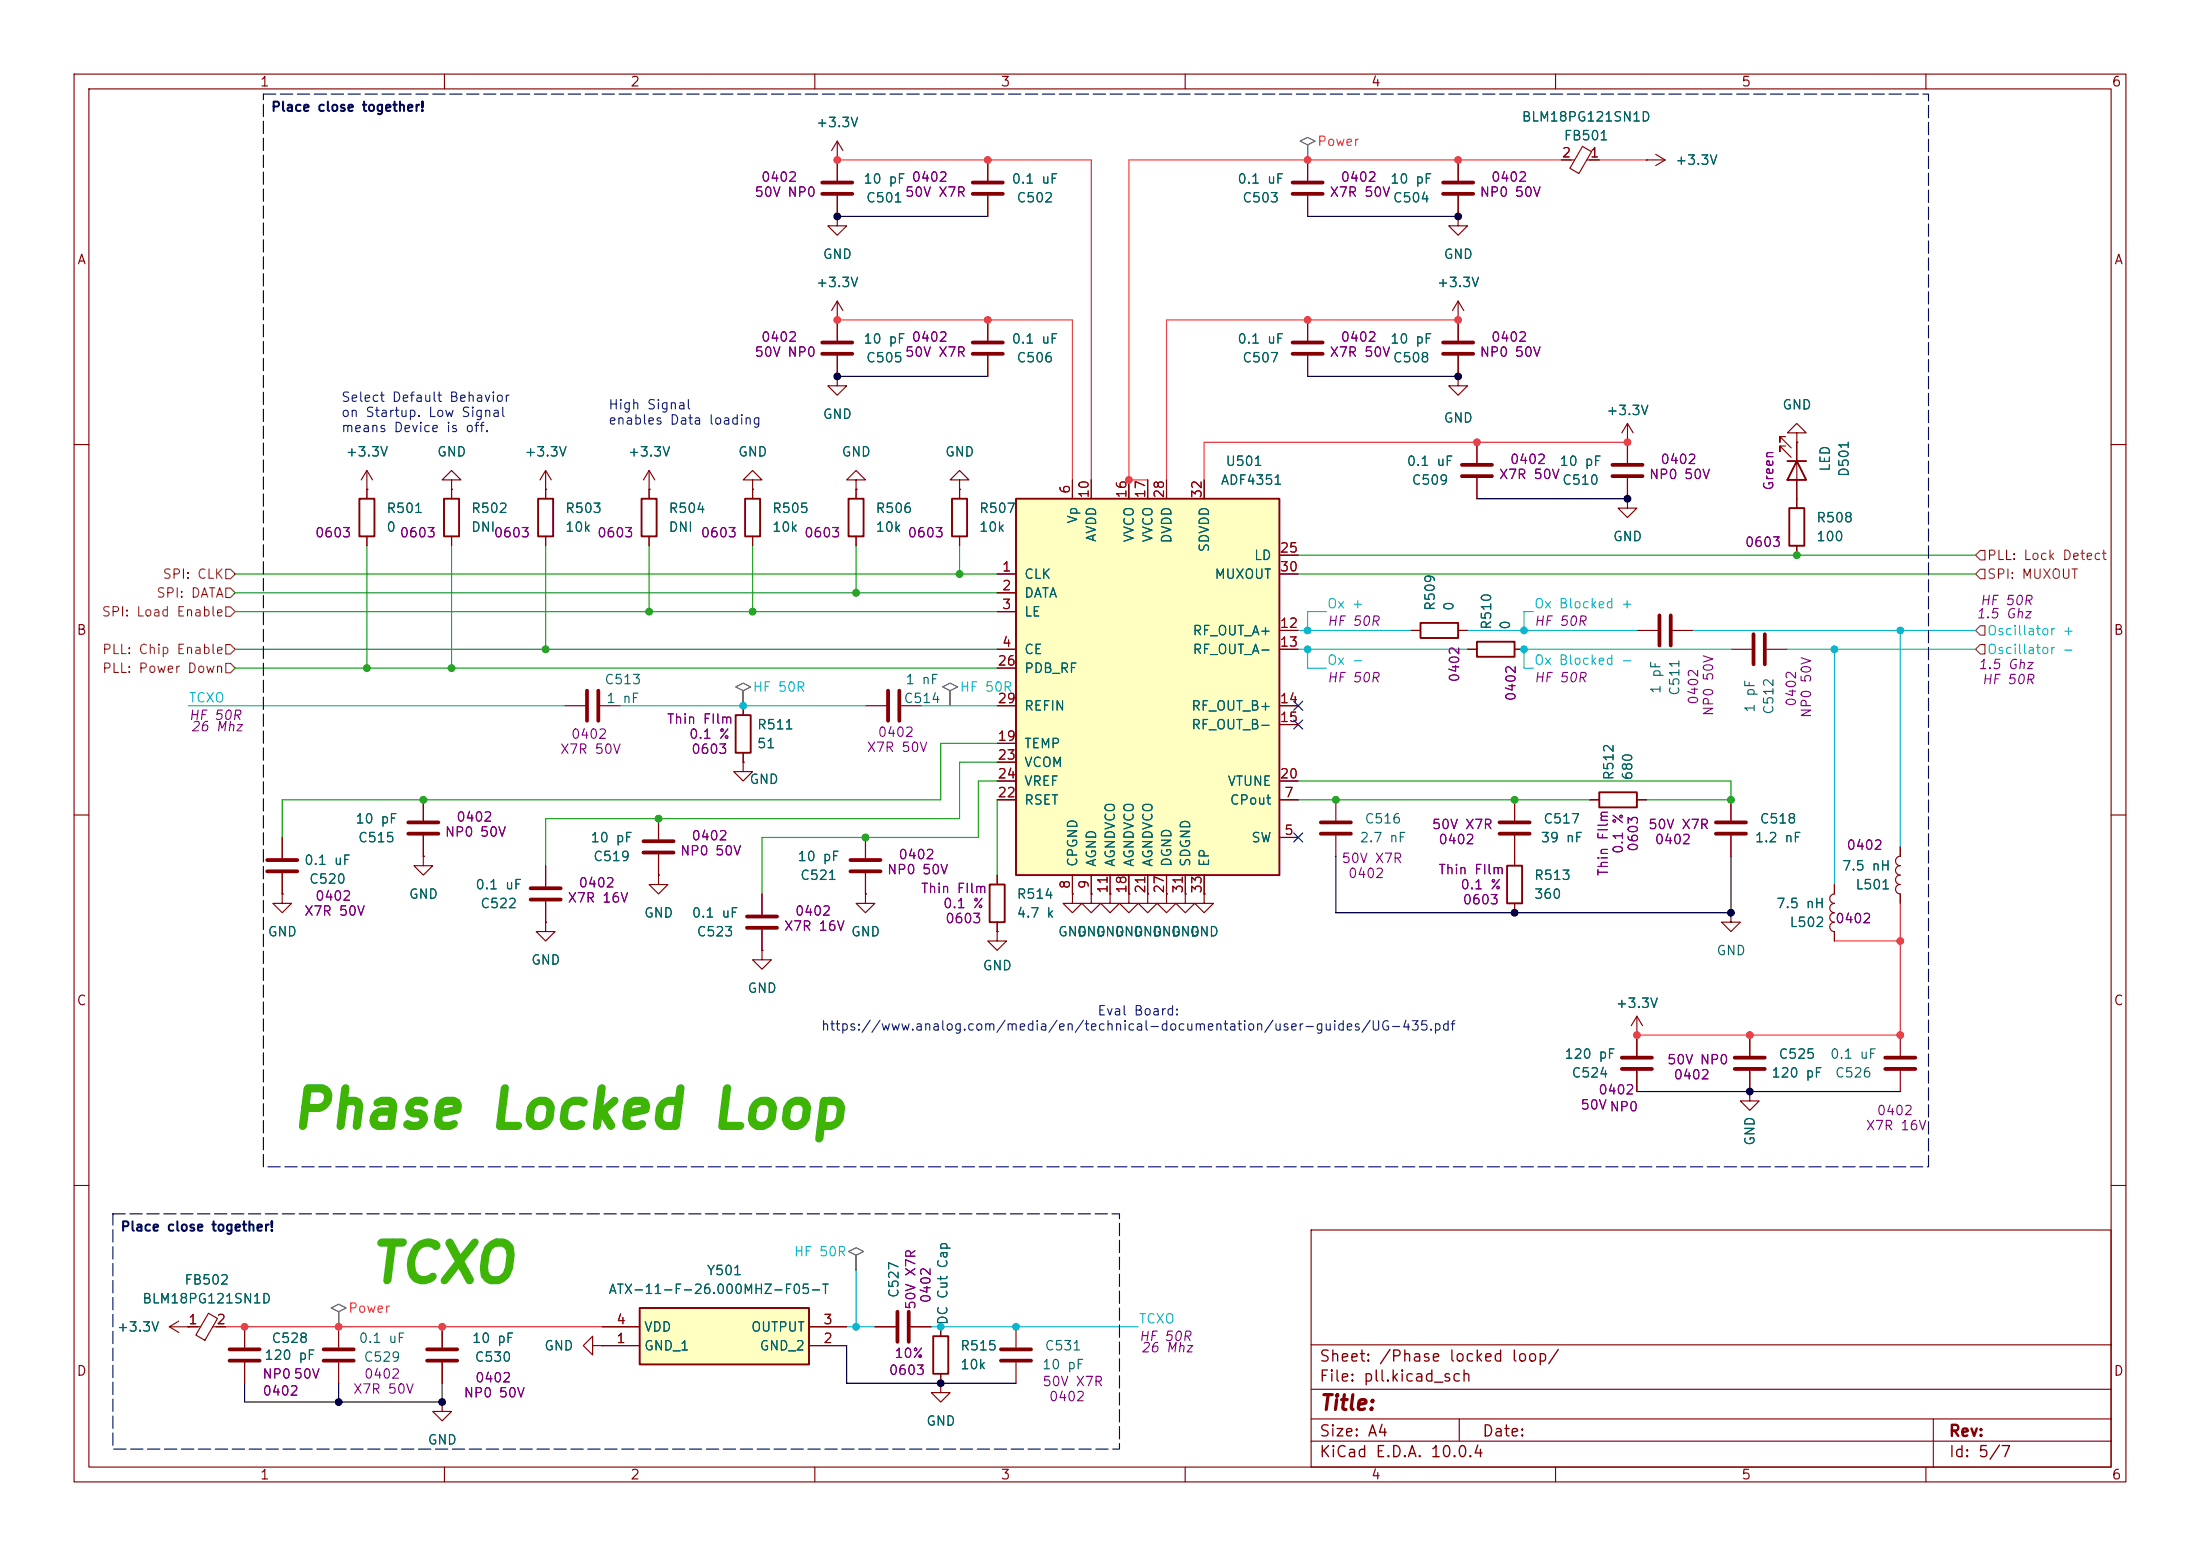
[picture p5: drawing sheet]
<svg xmlns="http://www.w3.org/2000/svg" width="297mm" height="210mm" viewBox="0 0 297 210" stroke-linecap="round" stroke-linejoin="round" font-family="sans-serif">
<g fill="none" stroke="#840000" stroke-width=".15">
<path d="M10 10h277v190h-277zM12 12h273v186h-273zM60 10v2M110 10v2M160 10v2M210 10v2M260 10v2M113 21.6v2.8M113 26.4v2.8M133.3 21.6v2.8M133.3 26.4v2.8M113 50.8v1.3h-1.2l1.2 1.2 1.3-1.2h-1.3"/>
<path d="M113 50.8h.1M113 43.2h.1M113 40.6v5.4M113 48v2.8M113 40.6l-.7 1.3M113 40.6l.8 1.3M133.3 43.2v2.8M133.3 48v2.8M219.7 59.7v2.8M10 60h2M101.6 64.8h1.3l-1.3-1.3-1.3 1.3h1.3v1.2M101.6 66h.1"/>
<path d="M115.6 64.8h1.2l-1.2-1.3-1.3 1.3h1.3v1.2M115.6 66h.1M219.7 64.5v2.8M285 60h2M10 110h2M285 110h2M10 160h2M177 166h108v32h-108zM285 160h2M60 198v2M110 198v2M127 186.7v1.3h1.3l-1.3 1.2-1.3-1.2h1.3"/>
<path d="M127 186.7h.1M160 198v2M177 194.5h108M177 191.5h108M177 187.5h108M177 181.5h108M197 191.5v3M210 198v2M260 198v2M261 191.5v6.5"/>
</g>
<path d="M111 24.6h4.1M111 26.2h4.1M131.3 24.6h4.1M131.3 26.2h4.1M111 46.2h4.1M111 47.8h4.1M131.3 46.2h4.1M131.3 47.8h4.1M217.7 62.7h4M217.7 64.3h4" fill="none" stroke="#840000" stroke-width=".51"/>
<path d="M86.4 176.5h22.8v7.7h-22.8z" fill="#ffffc2"/>
<path d="M86.4 176.5h22.8v7.7h-22.8z" fill="none" stroke="#840000" stroke-width=".25"/>
<g fill="none" stroke="#840000" stroke-width=".15">
<path d="M113 29.2v1.3h-1.2l1.2 1.3 1.3-1.3h-1.3M113 29.2h.1M196.8 50.8v1.3h1.3l-1.3 1.2-1.2-1.2h1.2M196.8 50.8h.1M199.4 59.7v2.8M219.7 59.7h.1M219.7 57.2l-.8 1.2M219.7 57.2l.8 1.2M219.7 57.2v2.5M199.4 64.5v2.8M38.1 120.7v1.2h1.3l-1.3 1.3-1.3-1.3h1.3M38.1 120.7h.1"/>
<path d="M22.9 179.1h4.2M22.9 179.1l1.2 .7M24.1 178.3l-1.2 .8M25.4 179.1h.1M28.1 177.2l1.3 .8-1.7 2.9-1.3-.7zM28.7 179.1h1.8M33 179.1v2.8M45.7 179.1v2.8M81.3 179.1h5.1M109.2 179.1h5.1M33 183.9v2.8M45.7 183.9v2.8"/>
<path d="M59.7 189.2v1.3h1.3l-1.3 1.3-1.3-1.3h1.3M59.7 189.2h.1M81.3 181.6h5.1M109.2 181.6h5.1"/>
</g>
<path d="M197.4 62.7h4M197.4 64.3h4M31 182.1h4.1M31 183.6h4.1M43.7 182.1h4.1M43.7 183.6h4.1" fill="none" stroke="#840000" stroke-width=".51"/>
<path d="M137.2 67.3h35.5v50.8h-35.5z" fill="#ffffc2"/>
<g fill="none" stroke="#840000" stroke-width=".25">
<path d="M48.5 67.3h2v5.1h-2zM59.9 67.3h2.1v5.1h-2.1zM72.6 67.3h2.1v5.1h-2.1zM86.6 67.3h2v5.1h-2zM100.6 67.3h2v5.1h-2zM114.6 67.3h2v5.1h-2zM128.5 67.3h2.1v5.1h-2.1zM137.2 67.3h35.5v50.8h-35.5zM241.3 62.2h2.5M241.6 68.6h2v5.1h-2zM242.6 62.2l1.2 2.6h-2.5zM99.3 96.5h2v5.1h-2z"/>
<path d="M191.8 84.1h5v2h-5zM199.4 86.6h5.1v2h-5.1zM133.6 119.4h2v5.1h-2zM203.5 116.8h2v5.1h-2zM215.9 106.9h5.1v2.1h-5.1zM126 180.3h2v5.1h-2z"/>
</g>
<g fill="none" stroke="#840000" stroke-width=".15">
<path d="M113 19.1l-.7 1.2M113 19.1l.8 1.2M113 19.1v5.3M213.6 19.8l1.3 .7-1.7 2.9-1.3-.7zM113 21.6h.1M113 29.2h.1M113 26.4v2.8M133.3 21.6v2.8M133.3 26.4v2.8M176.5 21.6v2.8M176.5 26.4v2.8M196.8 29.2v1.3h1.3l-1.3 1.3-1.2-1.3h1.2"/>
<path d="M196.8 29.2h.1M196.8 21.6v2.8M196.8 26.4v2.8M210.8 21.6h1.8M214.2 21.6h1.7M222.2 21.6h.1M222.2 21.6h2.6M223.5 20.8l1.3 .8M224.8 21.6l-1.3 .8M113 50.8h.1M113 43.2h.1M113 43.2v2.8"/>
<path d="M113 48v2.8M133.3 43.2v2.8M133.3 48v2.8M176.5 43.2v2.8M176.5 48v2.8M196.8 43.2h.1M196.8 50.8h.1M196.8 40.6v5.4M196.8 48v2.8M196.8 40.6l-.7 1.3M196.8 40.6l.8 1.3M199.4 59.7v2.8"/>
<path d="M219.7 59.7h.1M219.7 59.7v2.8M241 58.9h-.7v.8v-.8l1.5 1.6M242.6 58.4h1.2l-1.2-1.2-1.3 1.2h1.3v1.3M242.6 59.7h.1M242.6 59.7v8.9M49.5 66h.1M49.5 63.5l-.7 1.3M49.5 63.5l.8 1.3M49.5 63.5v3.8M49.5 72.4v1.3M61 64.8h1.2l-1.2-1.3-1.3 1.3h1.3v1.2"/>
<path d="M61 66h.1M61 66v1.3M61 72.4v1.3M73.7 66h.1M73.7 63.5v3.8M73.7 72.4v1.3M73.7 63.5l-.8 1.3M73.7 63.5l.7 1.3M87.6 66h.1M87.6 63.5l-.7 1.3M87.6 63.5l.8 1.3M87.6 63.5v3.8"/>
<path d="M87.6 72.4v1.3M101.6 66h.1M101.6 66v1.3M101.6 72.4v1.3M115.6 66h.1M115.6 66v1.3M115.6 72.4v1.3M129.5 64.8h1.3l-1.3-1.3-1.2 1.3h1.2v1.2M129.5 66h.1M129.5 66v1.3M129.5 72.4v1.3M134.6 77.5h2.6"/>
<path d="M144.8 64.8v2.5M147.3 64.8v2.5M152.4 64.8v2.5M154.9 64.8v2.5M157.5 64.8v2.5M162.6 64.8v2.5M172.7 77.5h2.6M172.7 74.9h2.6M199.4 64.5v2.8M219.7 67.3v1.3h1.3l-1.3 1.3-1.3-1.3h1.3M219.7 67.3h.1M219.7 64.5v2.8"/>
<path d="M241 60.2h-.7v.8v-.8l1.5 1.5M242.6 73.7v1.2M76.2 95.3h2.8M81 95.3h2.8M100.3 95.3v1.2M116.8 95.3h2.8M121.7 95.3h2.8M134.6 80h2.6M134.6 82.6h2.6M134.6 87.6h2.6M134.6 95.3h2.6M134.6 90.2h2.6"/>
<path d="M172.7 87.6h2.6M172.7 85.1h2.6M172.7 95.3h2.6M172.7 97.8h2.6M190.5 85.1h1.3M196.8 85.1h1.3M198.1 87.6h1.3M204.5 87.6h1.2M221 85.1h2.8M225.8 85.1h2.8M233.7 87.6h2.8M238.5 87.6h2.8"/>
<path d="M38.1 113v2.8M38.1 117.9v2.8M57.1 115.6v1.2h1.3l-1.3 1.3-1.2-1.3h1.2M57.1 115.6h.1M57.1 108v2.7M57.1 112.8v2.8M73.7 116.8v2.8M88.9 118.1v1.3h1.3l-1.3 1.3-1.3-1.3h1.3M88.9 118.1h.1M88.9 110.5v2.8M88.9 115.3v2.8M100.3 102.9v1.2h1.3l-1.3 1.3-1.2-1.3h1.2"/>
<path d="M100.3 102.9h.1M100.3 101.6v1.3M116.8 113v2.8M116.8 117.9v2.8M134.6 108h2.6M134.6 100.3h2.6M134.6 105.4h2.6M134.6 102.9h2.6M134.6 118.1v1.3M144.8 118.1v2.6M147.3 118.1v2.6M149.9 118.1v2.6"/>
<path d="M152.4 118.1v2.6M154.9 118.1v2.6M157.5 118.1v2.6M160 118.1v2.6M162.6 118.1v2.6M172.7 113h2.6M172.7 108h2.6M172.7 105.4h2.6M180.3 108v2.7M180.3 112.8v2.8M204.5 108v2.7M204.5 112.8v4"/>
<path d="M214.6 108h1.3M221 108h1.2M233.7 108v2.7M233.7 112.8v2.8M247.6 119.4v1.3a.63 .63 0 0 0-.6 .6 .63 .63 0 0 0 .6 .6M256.5 118.1a.64 .64 0 0 0-.6 .6 .64 .64 0 0 0 .6 .7 .64 .64 0 0 0-.6 .6 .64 .64 0 0 0 .6 .7v1.2M256.5 114.3v1.3a.64 .64 0 0 0-.6 .6 .64 .64 0 0 0 .6 .6 .64 .64 0 0 0-.6 .7 .64 .64 0 0 0 .6 .6M38.1 120.7h.1M73.7 124.5v1.2h1.2l-1.2 1.3-1.3-1.3h1.3M73.7 124.5h.1M73.7 121.7v2.8M102.9 128.3v1.2h1.2l-1.2 1.3-1.3-1.3h1.3"/>
<path d="M102.9 128.3h.1M102.9 120.7v2.7M102.9 125.5v2.8M116.8 120.7v1.2h1.3l-1.3 1.3-1.2-1.3h1.2M116.8 120.7h.1M134.6 125.7v1.3h1.3l-1.3 1.3-1.3-1.3h1.3M134.6 125.7h.1M134.6 124.5v1.2M144.8 120.7v1.2h1.2l-1.2 1.3-1.3-1.3h1.3M144.8 120.7h.1M147.3 120.7v1.2h1.3l-1.3 1.3-1.3-1.3h1.3M147.3 120.7h.1"/>
<path d="M149.9 120.7v1.2h1.2l-1.2 1.3-1.3-1.3h1.3M149.9 120.7h.1M152.4 120.7v1.2h1.3l-1.3 1.3-1.3-1.3h1.3M152.4 120.7h.1M154.9 120.7v1.2h1.3l-1.3 1.3-1.2-1.3h1.2M154.9 120.7h.1M157.5 120.7v1.2h1.2l-1.2 1.3-1.3-1.3h1.3M157.5 120.7h.1M160 120.7v1.2h1.3l-1.3 1.3-1.3-1.3h1.3M160 120.7h.1M162.6 120.7v1.2h1.2l-1.2 1.3-1.3-1.3h1.3M162.6 120.7h.1"/>
<path d="M204.5 121.9v1.3M221 139.7h.1M221 137.2v5.3M221 137.2l-.8 1.2M221 137.2l.7 1.2M233.7 123.2v1.3h1.2l-1.2 1.2-1.3-1.2h1.3M233.7 123.2h.1M236.2 139.7v2.8M247.6 121.9a.64 .64 0 0 0-.6 .7 .64 .64 0 0 0 .6 .6 .64 .64 0 0 0-.6 .6 .64 .64 0 0 0 .6 .7 .63 .63 0 0 0-.6 .6 .63 .63 0 0 0 .6 .6v1.3M256.5 139.7v2.8M221 144.5v2.8M236.2 147.3v1.3h1.3l-1.3 1.3-1.3-1.3h1.3"/>
<path d="M236.2 147.3h.1M236.2 144.5v2.8M256.5 144.5v2.8M25.4 179.1h.1M25.4 179.1h1.3M29.2 179.1h1.3M33 179.1v2.8M59.7 179.1v2.8M81.3 179.1h5.1M109.2 179.1h5.1M118.1 179.1h2.8M122.9 179.1h2.8"/>
<path d="M127 179.1v1.2M137.2 179.1v2.8M33 183.9v2.8M59.7 189.2h.1M59.7 183.9v2.8M80 181.6v-1.3l-1.3 1.3 1.3 1.3v-1.3h1.3M81.3 181.6h.1M81.3 181.6h5.1M109.2 181.6h5.1M127 186.7h.1M127 185.4v1.3M137.2 183.9v2.8"/>
</g>
<g fill="none" stroke="#840000" stroke-width=".51">
<path d="M174.5 24.6h4.1M174.5 26.2h4.1M194.8 24.6h4.1M194.8 26.2h4.1M174.5 46.2h4.1M174.5 47.8h4.1M194.8 46.2h4.1M194.8 47.8h4.1M79.2 93.2v4.1M80.8 93.2v4.1M119.9 93.2v4.1M121.4 93.2v4.1"/>
<path d="M224 83.1v4M225.6 83.1v4M236.7 85.6v4.1M238.3 85.6v4.1M36.1 116.1h4M36.1 117.6h4M55.1 112.5h4.1M55.1 111h4.1M71.6 119.9h4.1M86.9 113.5h4M86.9 115.1h4M114.8 116.1h4.1"/>
<path d="M114.8 117.6h4.1M178.3 112.5h4.1M178.3 111h4.1M202.4 112.5h4.1M202.4 111h4.1M231.6 112.5h4.1M231.6 111h4.1M71.6 121.4h4.1M100.8 123.7h4.1M100.8 125.2h4.1M218.9 142.7h4.1M218.9 144.3h4.1"/>
<path d="M234.2 142.7h4.1M234.2 144.3h4.1M254.5 142.7h4.1M254.5 144.3h4.1M121.2 177v4.1M122.7 177v4.1M57.7 182.1h4M57.7 183.6h4M135.1 182.1h4.1M135.1 183.6h4.1"/>
</g>
<path d="M175.5 19.1l1-.6 1 .6-1 .5v2v-2zM99.3 92.7l1-.5 1 .5-1 .5v2.1v-2.1zM127.3 92.7l1-.5 1 .5-1 .5v2.1v-2.1zM44.7 176.5l1-.5 1 .5-1 .5v2.1v-2.1zM114.6 168.9l1-.5 1 .5-1 .5v2.1v-2.1z" fill="none" stroke="#484848" stroke-width=".15"/>
<path d="M30.5 79.4h.6l.6 .6-.6 .6h-.6zM30.5 76.8h.6l.6 .7-.6 .6h-.6zM267.3 76.8h.7v1.3h-.7l-.6-.6zM267.3 74.3h.7v1.3h-.7l-.6-.7zM30.5 81.9h.6l.6 .7-.6 .6h-.6zM30.5 87h.6l.6 .6-.6 .7h-.6zM30.5 89.5h.6l.6 .7-.6 .6h-.6zM267.3 84.5h.7v1.2h-.7l-.6-.6zM267.3 87h.7v1.3h-.7l-.6-.7z" fill="none" stroke="#725600" stroke-width=".15"/>
<path d="M113 21.6h34.3v43.2M210.8 21.6h-58.4v43.2h2.5M215.9 21.6h6.3M113 43.2h31.8v21.6M196.8 43.2h-39.3v21.6M219.7 59.7h-57.1v5.1M247.6 127h8.9M256.5 121.9v17.8h-35.5M30.5 179.1h50.8" fill="none" stroke="#ff302e" stroke-width=".15"/>
<g fill="none" stroke="#009600" stroke-width=".15">
<path d="M31.7 77.5h102.9M49.5 73.7v16.5M61 73.7v16.5M73.7 73.7v13.9M87.6 73.7v8.9M101.6 73.7v8.9M115.6 73.7v6.3M129.5 73.7v3.8M175.3 77.5h91.4M175.3 74.9h91.4M31.7 82.6h102.9M31.7 80h102.9"/>
<path d="M31.7 90.2h102.9M31.7 87.6h102.9M134.6 105.4h-2.5v7.6h-29.2v7.7M134.6 108v10.1M134.6 100.3h-7.6v7.7h-88.9v5M134.6 102.9h-5.1v7.6h-55.8v6.3M175.3 105.4h58.4v2.6h-11.5M175.3 108h39.3"/>
</g>
<g fill="none" stroke="#06b5ce" stroke-width=".15">
<path d="M25.4 95.3h50.8M83.8 95.3h33M124.5 95.3h10.1M175.3 87.6h22.8M175.3 85.1h15.2M176.5 87.6v2.6h2.6M179.1 82.6h-2.6v2.5M198.1 85.1h22.9M207 82.6h-1.3v2.5M228.6 85.1h38.1M233.7 87.6h-28v2.6h1.3M241.3 87.6h25.4"/>
<path d="M247.6 87.6v31.8M256.5 85.1v29.2M114.3 179.1h3.8M115.6 171.5v7.6M125.7 179.1h28"/>
</g>
<path d="M113 29.2h20.3M176.5 29.2h20.3M113 50.8h20.3M176.5 50.8h20.3M199.4 67.3h20.3M180.3 115.6v7.6h53.4v-7.6M221 147.3h35.5M33 186.7v2.5h26.7v-2.5M45.7 186.7v2.5M114.3 181.6v5.1h22.9" fill="none" stroke="#000" stroke-width=".15"/>
<path d="M174.7 94.6l1.2 1.3M174.7 97.2l1.2 1.2M175.9 94.6l-1.2 1.3M175.9 97.2l-1.2 1.2M174.7 112.4l1.2 1.2M175.9 112.4l-1.2 1.2" fill="none" stroke="#000084" stroke-width=".15"/>
<path d="M35.6 12.7h224.7v144.8h-224.7zM15.2 163.8h135.9v31.8h-135.9z" fill="none" stroke="#000a63" stroke-width=".15" stroke-dasharray="1.7 .6"/>
<g fill="#ff302e" stroke="#ff302e" stroke-width=".14">
<circle cx="133.3" cy="43.2" r=".46"/>
<circle cx="113" cy="21.6" r=".46"/>
<circle cx="113" cy="43.2" r=".46"/>
<circle cx="176.5" cy="21.6" r=".46"/>
<circle cx="133.3" cy="21.6" r=".46"/>
<circle cx="152.4" cy="64.8" r=".46"/>
<circle cx="45.7" cy="179.1" r=".46"/>
<circle cx="59.7" cy="179.1" r=".46"/>
<circle cx="33" cy="179.1" r=".46"/>
<circle cx="256.5" cy="139.7" r=".46"/>
<circle cx="236.2" cy="139.7" r=".46"/>
<circle cx="256.5" cy="127" r=".46"/>
<circle cx="221" cy="139.7" r=".46"/>
<circle cx="196.8" cy="21.6" r=".46"/>
<circle cx="196.8" cy="43.2" r=".46"/>
<circle cx="199.4" cy="59.7" r=".46"/>
<circle cx="176.5" cy="43.2" r=".46"/>
<circle cx="219.7" cy="59.7" r=".46"/>
</g>
<g fill="#000" stroke="#000" stroke-width=".14">
<circle cx="113" cy="29.2" r=".46"/>
<circle cx="196.8" cy="29.2" r=".46"/>
<circle cx="113" cy="50.8" r=".46"/>
<circle cx="196.8" cy="50.8" r=".46"/>
<circle cx="219.7" cy="67.3" r=".46"/>
<circle cx="204.5" cy="123.2" r=".46"/>
<circle cx="233.7" cy="123.2" r=".46"/>
<circle cx="236.2" cy="147.3" r=".46"/>
<circle cx="45.7" cy="189.2" r=".46"/>
<circle cx="59.7" cy="189.2" r=".46"/>
<circle cx="127" cy="186.7" r=".46"/>
</g>
<g fill="#009600" stroke="#009600" stroke-width=".14">
<circle cx="57.1" cy="108" r=".46"/>
<circle cx="129.5" cy="77.5" r=".46"/>
<circle cx="116.8" cy="113" r=".46"/>
<circle cx="88.9" cy="110.5" r=".46"/>
<circle cx="115.6" cy="80" r=".46"/>
<circle cx="87.6" cy="82.6" r=".46"/>
<circle cx="101.6" cy="82.6" r=".46"/>
<circle cx="61" cy="90.2" r=".46"/>
<circle cx="49.5" cy="90.2" r=".46"/>
<circle cx="73.7" cy="87.6" r=".46"/>
<circle cx="233.7" cy="108" r=".46"/>
<circle cx="242.6" cy="74.9" r=".46"/>
<circle cx="180.3" cy="108" r=".46"/>
<circle cx="204.5" cy="108" r=".46"/>
</g>
<g fill="#06b5ce" stroke="#06b5ce" stroke-width=".14">
<circle cx="100.3" cy="95.3" r=".46"/>
<circle cx="137.2" cy="179.1" r=".46"/>
<circle cx="127" cy="179.1" r=".46"/>
<circle cx="115.6" cy="179.1" r=".46"/>
<circle cx="256.5" cy="85.1" r=".46"/>
<circle cx="247.6" cy="87.6" r=".46"/>
<circle cx="205.7" cy="87.6" r=".46"/>
<circle cx="205.7" cy="85.1" r=".46"/>
<circle cx="176.5" cy="87.6" r=".46"/>
<circle cx="176.5" cy="85.1" r=".46"/>
</g>
<g font-size="5.1" fill="#3eb404">
<text x="39" y="153.5">Phase Locked Loop</text>
<text x="49.7" y="174.3">TCXO</text>
</g>
<text font-size="2" fill="#840000" x="178" y="190.8">Title:</text>
<g font-size="1.5" fill="#840000">
<text x="178" y="184.2">Sheet: /Phase locked loop/</text>
<text x="178" y="186.9">File: pll.kicad_sch</text>
<text x="178" y="197.1">KiCad E.D.A. 10.0.4</text>
<text x="178" y="194.3">Size: A4</text>
<text x="200" y="194.3">Date:</text>
<text x="263" y="194.3">Rev:</text>
<text x="263" y="197.1">Id: 5/7</text>
</g>
<g font-size="1.3" fill="#840000">
<text x="35" y="12">1</text>
<text x="85" y="12">2</text>
<text x="135" y="12">3</text>
<text x="185" y="12">4</text>
<text x="235" y="12">5</text>
<text x="285" y="12">6</text>
<text x="10.3" y="36">A</text>
<text x="285.3" y="36">A</text>
<text x="10.3" y="86">B</text>
<text x="285.3" y="86">B</text>
<text x="10.3" y="136">C</text>
<text x="285.3" y="136">C</text>
<text x="10.3" y="186">D</text>
<text x="285.3" y="186">D</text>
<text x="35" y="200">1</text>
<text x="85" y="200">2</text>
<text x="135" y="200">3</text>
<text x="185" y="200">4</text>
<text x="235" y="200">5</text>
<text x="285" y="200">6</text>
</g>
<g font-size="1.3" fill="#000a63">
<text x="36.5" y="15.4">Place close together!</text>
<text x="16.2" y="166.5">Place close together!</text>
</g>
<g font-size="1.3" fill="#006464">
<text x="110.1" y="17.5">+3.3V</text>
<text x="205.3" y="16.7">BLM18PG121SN1D</text>
<text x="211" y="19.3">FB501</text>
<text x="226.1" y="22.6">+3.3V</text>
<text x="116.5" y="25.1">10 pF 0402</text>
<text x="116.8" y="27.6">C501</text>
<text x="136.5" y="25.1">0.1 uF</text>
<text x="137.1" y="27.6">C502</text>
<text x="167" y="25.1">0.1 uF</text>
<text x="167.6" y="27.6">C503</text>
<text x="187.6" y="25.1">10 pF</text>
<text x="187.9" y="27.6">C504</text>
<text x="111" y="35.3">GND</text>
<text x="194.8" y="35.3">GND</text>
<text x="110.1" y="39.1">+3.3V</text>
<text x="193.9" y="39.1">+3.3V</text>
<text x="116.5" y="46.7">10 pF 0402</text>
<text x="136.5" y="46.7">0.1 uF</text>
<text x="167" y="46.7">0.1 uF</text>
<text x="187.6" y="46.7">10 pF</text>
<text x="116.8" y="49.2">C505</text>
<text x="137.1" y="49.2">C506</text>
<text x="167.6" y="49.2">C507</text>
<text x="187.9" y="49.2">C508</text>
<text x="111" y="56.9">GND</text>
<text x="194.8" y="57.4">GND</text>
<text x="216.8" y="56.3">+3.3V</text>
<text x="240.5" y="55.6">GND</text>
<text x="46.6" y="61.9">+3.3V</text>
<text x="58.9" y="61.9">GND</text>
<text x="70.7" y="61.9">+3.3V</text>
<text x="84.7" y="61.9">+3.3V</text>
<text x="99.6" y="61.9">GND</text>
<text x="113.5" y="61.9">GND</text>
<text x="127.5" y="61.9">GND</text>
<text x="164.7" y="65.7">ADF4351</text>
<text x="165.4" y="63.2">U501</text>
<text x="189.8" y="63.2">0.1 uF</text>
<text x="190.5" y="65.7">C509</text>
<text x="210.4" y="63.2">10 pF</text>
<text x="210.8" y="65.7">C510</text>
<text x="247.4" y="63.7" transform="rotate(-90 247.4 63.7)">LED</text>
<text x="249.9" y="64.5" transform="rotate(-90 249.9 64.5)">D501</text>
<text x="52.1" y="69.6">R501</text>
<text x="63.5" y="69.6">R502</text>
<text x="76.2" y="69.6">R503</text>
<text x="90.2" y="69.6">R504</text>
<text x="104.1" y="69.6">R505</text>
<text x="118.1" y="69.6">R506</text>
<text x="132.1" y="69.6">R507</text>
<text x="145.8" y="70.8" transform="rotate(-90 145.8 70.8)">Vp</text>
<text x="245.1" y="70.8">R508</text>
<text x="52.1" y="72.1">0</text>
<text x="63.5" y="72.1">DNI</text>
<text x="76.2" y="72.1">10k</text>
<text x="90.2" y="72.1">DNI</text>
<text x="104.1" y="72.1">10k</text>
<text x="118.1" y="72.1">10k</text>
<text x="132.1" y="72.1">10k</text>
<text x="148.3" y="73.2" transform="rotate(-90 148.3 73.2)">AVDD</text>
<text x="153.4" y="73.3" transform="rotate(-90 153.4 73.3)">VVCO</text>
<text x="155.9" y="73.3" transform="rotate(-90 155.9 73.3)">VVCO</text>
<text x="158.5" y="73.4" transform="rotate(-90 158.5 73.4)">DVDD</text>
<text x="163.5" y="74.6" transform="rotate(-90 163.5 74.6)">SDVDD</text>
<text x="169.2" y="75.9">LD</text>
<text x="217.7" y="73.4">GND</text>
<text x="245.1" y="73.4">100</text>
<text x="138.2" y="78.4">CLK</text>
<text x="138.2" y="81">DATA</text>
<text x="138.2" y="83.5">LE</text>
<text x="163.9" y="78.4">MUXOUT</text>
<text x="194" y="82.5" transform="rotate(-90 194 82.5)">R509</text>
<text x="196.6" y="82.5" transform="rotate(-90 196.6 82.5)">0</text>
<text x="138.2" y="88.6">CE</text>
<text x="160.9" y="86.1">RF_OUT_A+</text>
<text x="160.9" y="88.6">RF_OUT_A-</text>
<text x="201.6" y="85.1" transform="rotate(-90 201.6 85.1)">R510</text>
<text x="204.2" y="85.1" transform="rotate(-90 204.2 85.1)">0</text>
<text x="81.5" y="92.7">C513</text>
<text x="81.8" y="95.2">1 nF</text>
<text x="121.9" y="95.2">C514</text>
<text x="122.2" y="92.7">1 nF</text>
<text x="138.2" y="91.1">PDB_RF</text>
<text x="224.5" y="93.7" transform="rotate(-90 224.5 93.7)">1 pF</text>
<text x="227" y="94" transform="rotate(-90 227 94)">C511</text>
<text x="102.1" y="98.8">R511</text>
<text x="102.1" y="101.3">51</text>
<text x="138.2" y="101.3">TEMP</text>
<text x="138.2" y="96.2">REFIN</text>
<text x="160.7" y="96.2">RF_OUT_B+</text>
<text x="160.7" y="98.8">RF_OUT_B-</text>
<text x="237.2" y="96.3" transform="rotate(-90 237.2 96.3)">1 pF</text>
<text x="239.7" y="96.5" transform="rotate(-90 239.7 96.5)">C512</text>
<text x="101.1" y="106.1">GND</text>
<text x="138.2" y="103.8">VCOM</text>
<text x="138.2" y="106.4">VREF</text>
<text x="165.6" y="106.4">VTUNE</text>
<text x="218.1" y="105.4" transform="rotate(-90 218.1 105.4)">R512</text>
<text x="220.7" y="105.4" transform="rotate(-90 220.7 105.4)">680</text>
<text x="47.9" y="111.5">10 pF</text>
<text x="138.2" y="108.9">RSET</text>
<text x="165.9" y="108.9">CPout</text>
<text x="184.1" y="111.5">C516</text>
<text x="208.3" y="111.5">C517</text>
<text x="237.5" y="111.5">C518</text>
<text x="41" y="117">0.1 uF</text>
<text x="41.6" y="119.6">C520</text>
<text x="48.2" y="114">C515</text>
<text x="79.6" y="114">10 pF</text>
<text x="80" y="116.5">C519</text>
<text x="107.6" y="116.5">10 pF</text>
<text x="107.9" y="119.1">C521</text>
<text x="145.8" y="117.1" transform="rotate(-90 145.8 117.1)">CPGND</text>
<text x="148.3" y="117.1" transform="rotate(-90 148.3 117.1)">AGND</text>
<text x="150.8" y="117.1" transform="rotate(-90 150.8 117.1)">AGNDVCO</text>
<text x="153.4" y="117.1" transform="rotate(-90 153.4 117.1)">AGNDVCO</text>
<text x="155.9" y="117.1" transform="rotate(-90 155.9 117.1)">AGNDVCO</text>
<text x="158.5" y="117.1" transform="rotate(-90 158.5 117.1)">DGND</text>
<text x="161" y="117.1" transform="rotate(-90 161 117.1)">SDGND</text>
<text x="163.5" y="117.1" transform="rotate(-90 163.5 117.1)">EP</text>
<text x="168.8" y="114">SW</text>
<text x="183.5" y="114">2.7 nF</text>
<text x="207" y="119.1">R513</text>
<text x="207.9" y="114">39 nF</text>
<text x="236.8" y="114">1.2 nF</text>
<text x="248.6" y="117.8">7.5 nH</text>
<text x="55.1" y="121.6">GND</text>
<text x="64.1" y="120.4">0.1 uF</text>
<text x="64.8" y="122.9">C522</text>
<text x="86.9" y="124.2">GND</text>
<text x="93.3" y="124.2">0.1 uF</text>
<text x="137.2" y="121.6">R514</text>
<text x="137.2" y="124.2">4.7 k</text>
<text x="207" y="121.6">360</text>
<text x="239.7" y="122.9">7.5 nH</text>
<text x="241.5" y="125.4">L502</text>
<text x="250.4" y="120.4">L501</text>
<text x="36.1" y="126.7">GND</text>
<text x="71.6" y="130.5">GND</text>
<text x="94" y="126.7">C523</text>
<text x="114.8" y="126.7">GND</text>
<text x="132.6" y="131.3">GND</text>
<text x="142.7" y="126.7">GND</text>
<text x="145.3" y="126.7">GND</text>
<text x="147.8" y="126.7">GND</text>
<text x="150.4" y="126.7">GND</text>
<text x="152.9" y="126.7">GND</text>
<text x="155.4" y="126.7">GND</text>
<text x="158" y="126.7">GND</text>
<text x="160.5" y="126.7">GND</text>
<text x="231.6" y="129.2">GND</text>
<text x="100.8" y="134.3">GND</text>
<text x="218" y="136.4">+3.3V</text>
<text x="211.1" y="143.2">120 pF</text>
<text x="240" y="143.2">C525</text>
<text x="247" y="143.2">0.1 uF</text>
<text x="212.1" y="145.8">C524</text>
<text x="239.1" y="145.8">120 pF</text>
<text x="247.6" y="145.8">C526</text>
<text x="237.2" y="154.7" transform="rotate(-90 237.2 154.7)">GND</text>
<text x="24.8" y="173.7">FB502</text>
<text x="95.3" y="172.4">Y501</text>
<text x="19.1" y="176.2">BLM18PG121SN1D</text>
<text x="82" y="175">ATX-11-F-26.000MHZ-F05-T</text>
<text x="121.6" y="175.3" transform="rotate(-90 121.6 175.3)">C527</text>
<text x="128.2" y="178.9" transform="rotate(-90 128.2 178.9)">DC Cut Cap</text>
<text x="15.7" y="180">+3.3V</text>
<text x="35.6" y="183.9">120 pF</text>
<text x="36.6" y="181.6">C528</text>
<text x="48.3" y="181.6">0.1 uF</text>
<text x="49" y="184.1">C529</text>
<text x="63.6" y="181.6">10 pF</text>
<text x="64" y="184.1">C530</text>
<text x="73.4" y="182.6">GND</text>
<text x="86.9" y="182.6">GND_1</text>
<text x="86.9" y="180">VDD</text>
<text x="101.3" y="180">OUTPUT</text>
<text x="102.5" y="182.6">GND_2</text>
<text x="129.5" y="182.6">R515</text>
<text x="129.5" y="185.1">10k</text>
<text x="140.6" y="185.1">10 pF</text>
<text x="141" y="182.6">C531</text>
<text x="57.7" y="195.3">GND</text>
<text x="125" y="192.7">GND</text>
</g>
<g font-size="1.3" fill="#ff302e">
<text x="177.7" y="20">Power</text>
<text x="46.9" y="177.5">Power</text>
</g>
<g font-size="1.3" fill="#a90000">
<text x="210.7" y="21.6">2</text>
<text x="214.6" y="21.6">1</text>
<text x="144.8" y="66.7" transform="rotate(-90 144.8 66.7)">6</text>
<text x="147.3" y="67.4" transform="rotate(-90 147.3 67.4)">10</text>
<text x="152.4" y="67.4" transform="rotate(-90 152.4 67.4)">16</text>
<text x="154.9" y="67.4" transform="rotate(-90 154.9 67.4)">17</text>
<text x="157.5" y="67.4" transform="rotate(-90 157.5 67.4)">28</text>
<text x="162.5" y="67.4" transform="rotate(-90 162.5 67.4)">32</text>
<text x="135.2" y="77.4">1</text>
<text x="172.7" y="74.9">25</text>
<text x="172.7" y="77.4">30</text>
<text x="135.2" y="80">2</text>
<text x="135.2" y="82.5">3</text>
<text x="135.2" y="87.6">4</text>
<text x="172.7" y="85.1">12</text>
<text x="172.7" y="87.6">13</text>
<text x="134.6" y="90.1">26</text>
<text x="134.6" y="95.2">29</text>
<text x="172.7" y="95.2">14</text>
<text x="134.6" y="100.3">19</text>
<text x="172.7" y="97.8">15</text>
<text x="134.6" y="107.9">22</text>
<text x="134.6" y="102.8">23</text>
<text x="134.6" y="105.4">24</text>
<text x="172.7" y="105.4">20</text>
<text x="173.3" y="107.9">7</text>
<text x="173.3" y="113">5</text>
<text x="144.8" y="120.1" transform="rotate(-90 144.8 120.1)">8</text>
<text x="147.3" y="120.1" transform="rotate(-90 147.3 120.1)">9</text>
<text x="149.8" y="120.7" transform="rotate(-90 149.8 120.7)">11</text>
<text x="152.4" y="120.7" transform="rotate(-90 152.4 120.7)">18</text>
<text x="154.9" y="120.7" transform="rotate(-90 154.9 120.7)">21</text>
<text x="157.5" y="120.7" transform="rotate(-90 157.5 120.7)">27</text>
<text x="160" y="120.7" transform="rotate(-90 160 120.7)">31</text>
<text x="162.5" y="120.7" transform="rotate(-90 162.5 120.7)">33</text>
<text x="25.3" y="179">1</text>
<text x="29.1" y="179">2</text>
<text x="83.1" y="179">4</text>
<text x="111.1" y="179">3</text>
<text x="83.1" y="181.6">1</text>
<text x="111.1" y="181.6">2</text>
</g>
<g font-size="1.3" fill="#840084">
<text x="101.8" y="26.9">50V NP0</text>
<text x="102.7" y="24.8">0402</text>
<text x="122.1" y="26.9">50V X7R</text>
<text x="179.4" y="26.9">X7R 50V</text>
<text x="180.9" y="24.8">0402</text>
<text x="199.7" y="26.9">NP0</text>
<text x="201.2" y="24.8">0402</text>
<text x="204.4" y="26.9">50V</text>
<text x="102.7" y="46.4">0402</text>
<text x="180.9" y="46.4">0402</text>
<text x="201.2" y="46.4">0402</text>
<text x="101.8" y="48.5">50V NP0</text>
<text x="122.1" y="48.5">50V X7R</text>
<text x="179.4" y="48.5">X7R 50V</text>
<text x="199.7" y="48.5">NP0</text>
<text x="204.4" y="48.5">50V</text>
<text x="202.3" y="65">X7R 50V</text>
<text x="203.8" y="62.9">0402</text>
<text x="222.5" y="65">NP0</text>
<text x="224.1" y="62.9">0402</text>
<text x="227.3" y="65">50V</text>
<text x="239.7" y="66.3" transform="rotate(-90 239.7 66.3)">Green</text>
<text x="42.4" y="72.9">0603</text>
<text x="53.9" y="72.9">0603</text>
<text x="66.6" y="72.9">0603</text>
<text x="80.5" y="72.9">0603</text>
<text x="94.5" y="72.9">0603</text>
<text x="108.5" y="72.9">0603</text>
<text x="122.4" y="72.9">0603</text>
<text x="235.5" y="74.1">0603</text>
<text x="266.7" y="83.8">1.5 Ghz</text>
<text x="267.2" y="82">HF 50R</text>
<text x="179.1" y="84.8">HF 50R</text>
<text x="207" y="84.8">HF 50R</text>
<text x="179.1" y="92.4">HF 50R</text>
<text x="197.3" y="92.2" transform="rotate(-90 197.3 92.2)">0402</text>
<text x="204.9" y="94.7" transform="rotate(-90 204.9 94.7)">0402</text>
<text x="207" y="92.4">HF 50R</text>
<text x="229.6" y="95.2" transform="rotate(-90 229.6 95.2)">0402</text>
<text x="231.6" y="92" transform="rotate(-90 231.6 92)">50V</text>
<text x="242.8" y="95.5" transform="rotate(-90 242.8 95.5)">0402</text>
<text x="244.8" y="92.3" transform="rotate(-90 244.8 92.3)">50V</text>
<text x="266.9" y="90.6">1.5 Ghz</text>
<text x="267.4" y="92.7">HF 50R</text>
<text x="25.4" y="97.5">HF 50R</text>
<text x="25.6" y="99">26 Mhz</text>
<text x="77" y="100">0402</text>
<text x="89.9" y="98">Thin FIlm</text>
<text x="92.9" y="100">0.1 %</text>
<text x="116.9" y="101.8">X7R 50V</text>
<text x="118.4" y="99.8">0402</text>
<text x="231.6" y="96.7" transform="rotate(-90 231.6 96.7)">NP0</text>
<text x="244.8" y="97" transform="rotate(-90 244.8 97)">NP0</text>
<text x="75.5" y="102.1">X7R 50V</text>
<text x="93.2" y="102.1">0603</text>
<text x="60" y="113.2">NP0</text>
<text x="61.5" y="111.2">0402</text>
<text x="64.7" y="113.2">50V</text>
<text x="93.3" y="113.7">0402</text>
<text x="193.2" y="112.2">50V X7R</text>
<text x="222.4" y="112.2">50V X7R</text>
<text x="91.7" y="115.8">NP0</text>
<text x="96.4" y="115.8">50V</text>
<text x="119.7" y="118.3">NP0</text>
<text x="121.2" y="116.3">0402</text>
<text x="124.4" y="118.3">50V</text>
<text x="181" y="116.8">50V X7R</text>
<text x="181.9" y="118.8">0402</text>
<text x="194.1" y="118.3">Thin FIlm</text>
<text x="194.1" y="114.3">0402</text>
<text x="217.4" y="118.3" transform="rotate(-90 217.4 118.3)">Thin FIlm</text>
<text x="219.4" y="115.3" transform="rotate(-90 219.4 115.3)">0.1 %</text>
<text x="221.4" y="115" transform="rotate(-90 221.4 115)">0603</text>
<text x="223.3" y="114.3">0402</text>
<text x="249.2" y="115">0402</text>
<text x="41" y="123.9">X7R 50V</text>
<text x="42.5" y="121.9">0402</text>
<text x="76.5" y="122.1">X7R 16V</text>
<text x="78" y="120.1">0402</text>
<text x="105.7" y="125.9">X7R 16V</text>
<text x="107.2" y="123.9">0402</text>
<text x="124.2" y="120.9">Thin FIlm</text>
<text x="127.2" y="122.9">0.1 %</text>
<text x="127.5" y="124.9">0603</text>
<text x="197.1" y="120.4">0.1 %</text>
<text x="197.4" y="122.4">0603</text>
<text x="247.7" y="124.9">0402</text>
<text x="225" y="144">50V NP0</text>
<text x="215.7" y="148">0402</text>
<text x="225.8" y="146">0402</text>
<text x="213.3" y="150.1">50VNP0</text>
<text x="251.8" y="152.9">X7R 16V</text>
<text x="253.3" y="150.8">0402</text>
<text x="123.9" y="176.9" transform="rotate(-90 123.9 176.9)">50V X7R</text>
<text x="125.9" y="176" transform="rotate(-90 125.9 176)">0402</text>
<text x="119.9" y="185.9">0603</text>
<text x="120.6" y="183.6">10%</text>
<text x="153.7" y="181.3">HF 50R</text>
<text x="153.9" y="182.8">26 Mhz</text>
<text x="35.3" y="186.4">NP050V</text>
<text x="35.3" y="188.7">0402</text>
<text x="47.6" y="188.4">X7R 50V</text>
<text x="49.1" y="186.4">0402</text>
<text x="62.5" y="188.9">NP0</text>
<text x="64.1" y="186.9">0402</text>
<text x="67.2" y="188.9">50V</text>
<text x="140.6" y="187.4">50V X7R</text>
<text x="141.5" y="189.4">0402</text>
</g>
<g font-size="1.3" fill="#0000c2">
<text x="46" y="54.6">Select Default Behavior</text>
<text x="46" y="56.6">on Startup. Low Signal</text>
<text x="46" y="58.6">means Device is off.</text>
<text x="82" y="55.6">High Signal</text>
<text x="82" y="57.6">enables Data loading</text>
<text x="148.1" y="137.4">Eval Board:</text>
<text x="110.8" y="139.4">https://www.analog.com/media/en/technical-documentation/user-guides/UG-435.pdf</text>
</g>
<g font-size="1.3" fill="#725600">
<text x="268.2" y="75.9">PLL: Lock Detect</text>
<text x="13.6" y="83.5">SPI: Load Enable</text>
<text x="21" y="81">SPI: DATA</text>
<text x="21.9" y="78.4">SPI: CLK</text>
<text x="268.2" y="78.4">SPI: MUXOUT</text>
<text x="13.7" y="88.6">PLL: Chip Enable</text>
<text x="13.7" y="91.1">PLL: Power Down</text>
</g>
<g font-size="1.3" fill="#06b5ce">
<text x="179.1" y="82.4">Ox +</text>
<text x="207" y="82.4">Ox Blocked +</text>
<text x="268.2" y="86.1">Oscillator +</text>
<text x="268.2" y="88.6">Oscillator -</text>
<text x="25.4" y="95.1">TCXO</text>
<text x="101.5" y="93.7">HF 50R</text>
<text x="129.5" y="93.7">HF 50R</text>
<text x="179.1" y="90">Ox -</text>
<text x="207" y="90">Ox Blocked -</text>
<text x="107.1" y="169.9">HF 50R</text>
<text x="153.7" y="178.9">TCXO</text>
</g>
</svg>
